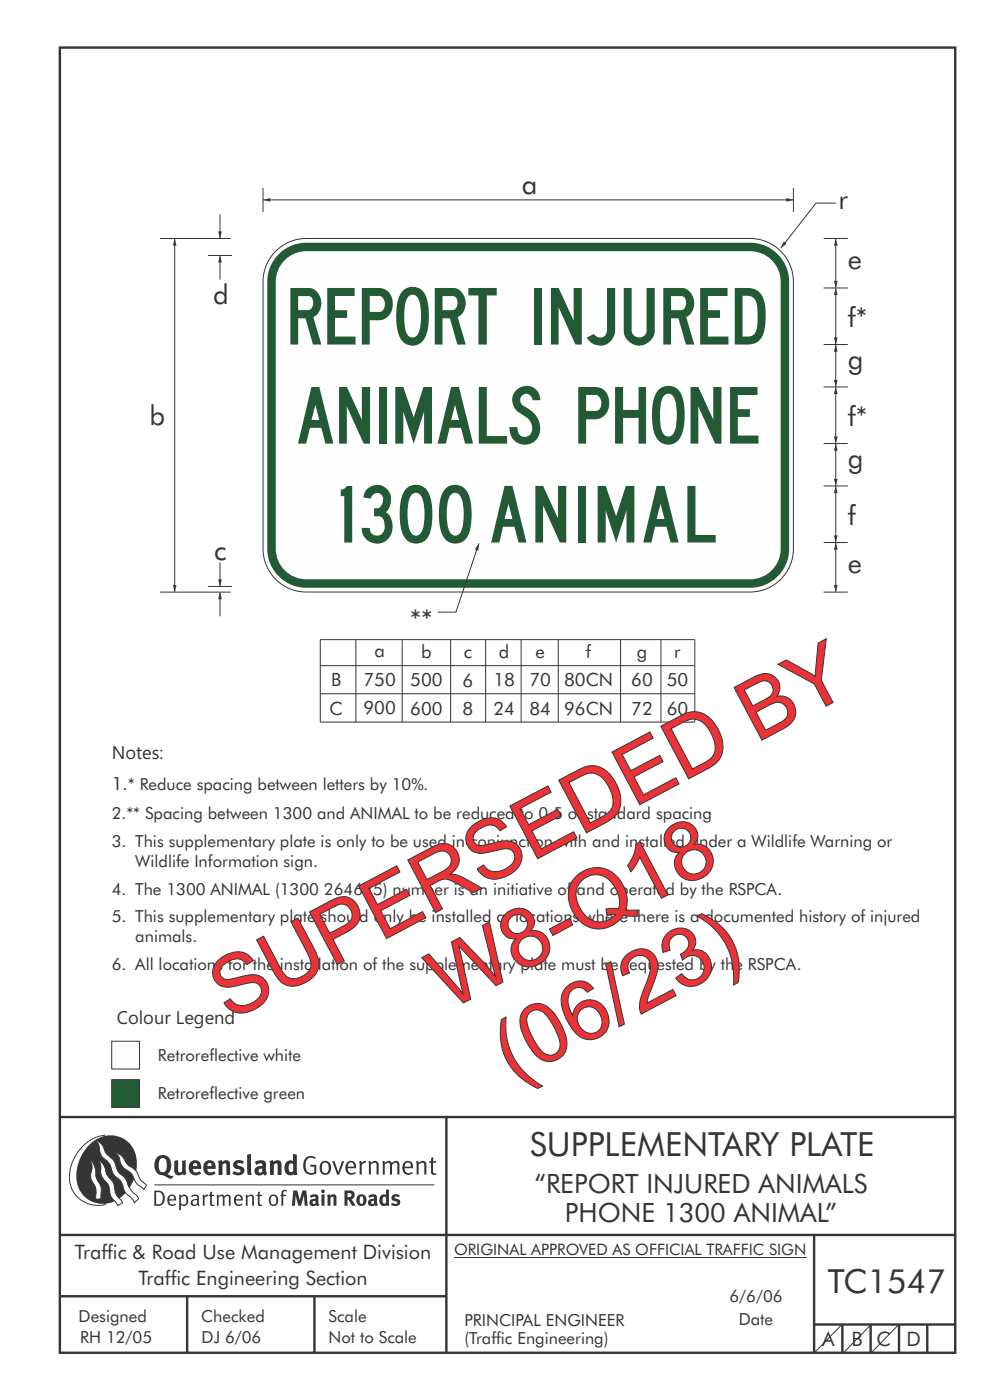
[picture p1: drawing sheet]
<svg xmlns="http://www.w3.org/2000/svg" width="210mm" height="297mm" viewBox="0 0 210 297" stroke-linecap="round" stroke-linejoin="round" font-family="sans-serif">
<g fill="none" stroke="#373435" stroke-width=".51">
<path d="M12.7 10.1h189.9v276.9h-189.9zM12.7 237h190M94.7 236.9v50.1M12.7 262h190M12.7 275h82M39.7 275v12M66.7 275v12M172.7 262v25M172.7 281h30M178.7 281v6M184.7 281v6M190.7 281v6"/>
<path d="M196.7 281v6"/>
</g>
<path d="M96.3 266.7h74.7" fill="none" stroke="#373435" stroke-width=".21"/>
<g fill="#373435">
<path d="M64.9 245.6a1.61 1.61 0 0 1 2.1 0l-.2 .3a1.17 1.17 0 0 0-1.4-.2 1.17 1.17 0 0 0-.6 1.3 1.42 1.42 0 0 0 1.2 1.8l.7-.1v-1.2h-.8l-.1-.4h1.3v1.8a1.82 1.82 0 0 1-2.2 0 1.82 1.82 0 0 1-.6-2.1l.2-.7z" fill-rule="evenodd"/>
<path d="M68.2 246.5a1.77 1.77 0 0 0 .4 2.7 1.39 1.39 0 0 0 1.4-.5 1.39 1.39 0 0 0 .2-1.5 1.19 1.19 0 0 0-2-.7zM68.5 246.8a.83 .83 0 0 1 1 .1 .83 .83 0 0 1 .2 .9 .75 .75 0 0 1-.6 1.1 .75 .75 0 0 1-.8-.9v-.9z" fill-rule="evenodd"/>
<path d="M70.5 246.3h.4l.8 2.4 .8-2.4h.5l-1.1 2.9h-.4z" fill-rule="evenodd"/>
<path d="M73.6 246.7a1.74 1.74 0 0 0 .5 2.5l.9-.1 .5-.2-.2-.3a.89 .89 0 0 1-1.1 .2 .89 .89 0 0 1-.4-1h1.7a1.15 1.15 0 0 0-.4-1.4 1.15 1.15 0 0 0-1.5 .3zM74 246.8a.67 .67 0 0 1 .8-.1 .67 .67 0 0 1 .3 .8h-1.3z" fill-rule="evenodd"/>
<path d="M76.2 246.4l.4-.1 .1 .4 .5-.4h.5l-.2 .5a.61 .61 0 0 0-.8 .6v1.8h-.4z" fill-rule="evenodd"/>
<path d="M78.1 246.4l.5-.1 .1 .4a.89 .89 0 0 1 .9-.4 .89 .89 0 0 1 .7 .7v2.2h-.4v-2.2l-.1-.2-.3-.1-.8 .3v2.2h-.4z" fill-rule="evenodd"/>
<path d="M81.1 246.4l.4-.1 .1 .4a.83 .83 0 0 1 .8-.4 .83 .83 0 0 1 .7 .4 .86 .86 0 0 1 .9-.4 .86 .86 0 0 1 .7 .7v2.2h-.4l-.1-2.4a.5 .5 0 0 0-.8 .1l-.2 .2v2.1h-.5v-2.3l-.4-.2-.7 .3v2.2h-.4z" fill-rule="evenodd"/>
<path d="M85.7 246.7a1.74 1.74 0 0 0 .5 2.5l.9-.1 .5-.2-.2-.3a.89 .89 0 0 1-1.1 .2 .89 .89 0 0 1-.4-1h1.7a1.15 1.15 0 0 0-.5-1.4 1.15 1.15 0 0 0-1.4 .3zM86 246.8a.67 .67 0 0 1 .9-.1 .67 .67 0 0 1 .3 .8h-1.3z" fill-rule="evenodd"/>
<path d="M88.3 246.4l.4-.1 .1 .4a.89 .89 0 0 1 .9-.4 .89 .89 0 0 1 .7 .7v2.2h-.4v-2.2l-.1-.2-.3-.1-.8 .3v2.2h-.4z" fill-rule="evenodd"/>
<path d="M91.5 245.6l.4-.1v.8h.7l-.2 .4h-.5v2.1l.1 .1h.5l.1 .3a.71 .71 0 0 1-1.2-.6v-1.9h-.3v-.4h.3z" fill-rule="evenodd"/>
<path d="M37 246.3l.8-.2v2a.46 .46 0 0 0 .2 .6 .46 .46 0 0 0 .6-.2v-2.2l.8-.2v2.4l.2 .5-.6 .3-.2-.3a1.03 1.03 0 0 1-1.2 .3 1.03 1.03 0 0 1-.6-1.1z" fill-rule="evenodd"/>
<path d="M40.4 246.5a1.64 1.64 0 0 0 0 2.3 1.64 1.64 0 0 0 2.3 .1l-.4-.4a.78 .78 0 0 1-.9 .2 .78 .78 0 0 1-.5-.7h1.8a1.37 1.37 0 0 0-.6-1.7 1.37 1.37 0 0 0-1.7 .2zM41 246.9a.48 .48 0 0 1 .7-.1 .48 .48 0 0 1 .2 .6h-1z" fill-rule="evenodd"/>
<path d="M43.5 246.5a1.65 1.65 0 0 0-.2 2 1.65 1.65 0 0 0 1.9 .7l.5-.3-.3-.4a.78 .78 0 0 1-.9 .3 .78 .78 0 0 1-.5-.8h1.8a1.37 1.37 0 0 0-.6-1.7 1.37 1.37 0 0 0-1.7 .2zM44.1 246.9a.48 .48 0 0 1 .6-.1 .48 .48 0 0 1 .2 .6h-.9z" fill-rule="evenodd"/>
<path d="M46.3 246.3l.7-.2 .1 .4a.95 .95 0 0 1 1-.3 .95 .95 0 0 1 .7 .8v2.3h-.8v-2.3l-.3-.2-.5 .3v2.2h-.8z" fill-rule="evenodd"/>
<path d="M49.7 246.5a1.73 1.73 0 0 1 2-.1l-.2 .5-.6-.2a.42 .42 0 0 0-.6 .3l.2 .2a1.23 1.23 0 0 1 1.4 1.1 1.47 1.47 0 0 1-2.3 .9l-.3-.2 .3-.6 .7 .3a.47 .47 0 0 0 .7-.3 .87 .87 0 0 0-1-.5l-.4-.2-.1-.4z" fill-rule="evenodd"/>
<path d="M54.1 246.5l.3 .6 .3-.2a.62 .62 0 0 1 .9 .1v.4a1.21 1.21 0 0 0-1.3 .3 1.21 1.21 0 0 0-.2 1.3 1.19 1.19 0 0 0 1.7 0l.5 .4 .4-.5-.3-.3v-1.4a.96 .96 0 0 0-1.3-1.1zM55 248l.6-.1v.7a.43 .43 0 0 1-.6 .1 .43 .43 0 0 1 0-.7z" fill-rule="evenodd"/>
<path d="M57.2 246.3l.7-.2 .1 .4a.95 .95 0 0 1 1-.3 .95 .95 0 0 1 .7 .8v2.3h-.8v-2.3l-.3-.2-.5 .3v2.2h-.8z" fill-rule="evenodd"/>
<path d="M62.2 244.8v1.5a1.29 1.29 0 0 0-1.4 .2 1.29 1.29 0 0 0-.5 1.3 1.24 1.24 0 0 0 .5 1.3 1.24 1.24 0 0 0 1.5 0l.1 .2h.7l-.1-4.4zM61.5 246.9l.4-.1 .3 .2v1.5l-.3 .1a.48 .48 0 0 1-.6-.4 1.52 1.52 0 0 1 .2-1.3z" fill-rule="evenodd"/>
<path d="M52.4 245l.8-.2 .2 4.5h-.8l-.1-.2z" fill-rule="evenodd"/>
</g>
<path d="M22.4 240.8a9 9 0 0 0-7.4 10.9 6.2 6.2 0 0 0 7.5 3.8M32.7 251.4h59.4" fill="none" stroke="#373435" stroke-width=".21"/>
<path d="M19.1 242.7a5.7 5.7 0 0 1 6.5-1.4 5.7 5.7 0 0 1 3.4 5.7 8.6 8.6 0 0 1-6.2 8.3 5.7 5.7 0 0 1-6.5-7 9.9 9.9 0 0 1 2.8-5.6z" fill-rule="evenodd" fill="#373435"/>
<path d="M24.4 244.5a3.1 3.1 0 0 1 2.3 2.2l.8 .7a3.2 3.2 0 0 1 2 2.4l.4 .6 1.2 1.1-.6 .9-.2-.3a3.5 3.5 0 0 1-1.9-2.1 3.8 3.8 0 0 0-2.1-2.2 3.5 3.5 0 0 1-1-2.2zM20.4 241.9a3.4 3.4 0 0 1 1.9 2.4l.7 .9a3.3 3.3 0 0 1 1.7 2.6 4.4 4.4 0 0 0 1.7 2l.3 .3a6.1 6.1 0 0 0 2.5 3.7l.2 .5-.9 .9a6.1 6.1 0 0 0-1.9-2.3l-.4-.7a3.6 3.6 0 0 0-1.9-2.8l-.6-1a3.6 3.6 0 0 0-1.9-2.8 3.7 3.7 0 0 1-.8-2.4zM21 246.1a3.4 3.4 0 0 1 1.5 2.7l.6 1a3.8 3.8 0 0 1 1.4 3.1l.3 .7 1.2 1.6-1 .5-.5-.7a3.2 3.2 0 0 1-1.3-2.8 4.3 4.3 0 0 0-1.4-2.2 4.7 4.7 0 0 1-.5-3zM19.2 246.1a5.1 5.1 0 0 1 1.2 3.7l.3 .7a3.1 3.1 0 0 1 .7 2.9l.1 .9-1.1 .2-.1-.8a3.5 3.5 0 0 0-.9-3.3 3.6 3.6 0 0 1 .1-2.5z" fill-rule="evenodd" fill="#fefefe" stroke="#373435" stroke-width=".21"/>
<g fill="#373435">
<path d="M33.4 245.5a2.51 2.51 0 0 0 .4 3.7l.8 .1a2.78 2.78 0 0 0 2 .7l.2-.6h-.6l-.7-.3a2.56 2.56 0 0 0 0-3.8 1.83 1.83 0 0 0-2.1 .2zM34 245.8a.87 .87 0 0 1 1 .1 .87 .87 0 0 1 .4 .9v.4a1.17 1.17 0 0 1-.9 1.5l-.3-.1a2.38 2.38 0 0 1-.2-2.8z" fill-rule="evenodd"/>
<path d="M33.1 252.9v2.6a1.12 1.12 0 0 0 1.2-.3 1.12 1.12 0 0 0 .2-1.2l-.1-.5-.3-.5zM32.7 252.6h1.1a1.67 1.67 0 0 1 1.2 1.6 1.67 1.67 0 0 1-1.3 1.6h-1zM36.1 253.9l-.2 .5h1.1a.55 .55 0 0 0-.3-.6 .55 .55 0 0 0-.6 .1zM35.8 253.7a.95 .95 0 0 1 1.2-.1 .95 .95 0 0 1 .4 1.1h-1.5a.72 .72 0 0 0 .4 .8 .72 .72 0 0 0 .9-.2l.1 .3a1.15 1.15 0 0 1-1.5 0 1.15 1.15 0 0 1-.2-1.5zM38.4 254.1v1.1a.7 .7 0 0 0 .9 .2 .7 .7 0 0 0 .2-.9 .61 .61 0 0 0-.4-.7 .61 .61 0 0 0-.7 .3zM38 253.5l.3-.1 .1 .4a.95 .95 0 0 1 1.2-.2 .95 .95 0 0 1 .3 1.2 .92 .92 0 0 1-.5 .9 .92 .92 0 0 1-1-.1v1.1l-.4 .1zM40.9 254.8a.5 .5 0 0 0 .2 .8 .5 .5 0 0 0 .7-.4v-.6zM40.5 253.7a1 1 0 0 1 1.7 .3v1.4l.2 .2-.2 .3-.3-.4a.78 .78 0 0 1-1.4 0 .78 .78 0 0 1 .8-1.1h.5a.58 .58 0 0 0-.3-.7 .58 .58 0 0 0-.7 .2zM43 253.5l.3-.1 .1 .4 .3-.3 .5-.1-.2 .4a.52 .52 0 0 0-.6 .5v1.5h-.4zM44.6 252.9l.4-.1-.1 .7h.6l-.1 .2h-.5v1.5a.35 .35 0 0 0 .6 .3v.3a.57 .57 0 0 1-.6 .1 .57 .57 0 0 1-.3-.6v-1.6h-.3v-.2h.3zM45.9 253.5l.4-.1 .1 .4 .2-.2a.64 .64 0 0 1 1 .2 .7 .7 0 0 1 .8-.4 .7 .7 0 0 1 .5 .6v1.8h-.4v-1.7l-.2-.4-.7 .4v1.7h-.3v-1.7a.38 .38 0 0 0-.3-.4 .38 .38 0 0 0-.5 .2l-.1 .2v1.7h-.4zM50.2 253.9l-.2 .5h1.1a.55 .55 0 0 0-.2-.6 .55 .55 0 0 0-.7 .1zM49.9 253.7a.95 .95 0 0 1 1.2-.1 .95 .95 0 0 1 .4 1.1h-1.5a.72 .72 0 0 0 .4 .8 .72 .72 0 0 0 .9-.2l.1 .3a1.15 1.15 0 0 1-1.5 0 1.15 1.15 0 0 1-.2-1.5zM52.1 253.5l.3-.1 .1 .4a.72 .72 0 0 1 .8-.4 .72 .72 0 0 1 .6 .6v1.8h-.4v-1.6a.45 .45 0 0 0-.3-.5 .45 .45 0 0 0-.5 .2l-.2 .2v1.7h-.3zM54.7 252.9l.4-.1v.7h.6l-.1 .2h-.5v1.5a.35 .35 0 0 0 .5 .3v.3a.57 .57 0 0 1-.6 .1 .57 .57 0 0 1-.3-.6v-1.6h-.3v-.2h.3zM57.6 253.8l-.2 .8a.65 .65 0 0 0 .3 .8 .65 .65 0 0 0 .8-.2l.1-.1a.93 .93 0 0 0-.7-1.4zM57.3 253.7a1.12 1.12 0 0 1 1.4 0 1.12 1.12 0 0 1 .2 1.5 1.01 1.01 0 0 1-1.2 .6 1.01 1.01 0 0 1-.7-1.2zM59.9 252.6l.5-.2 .5 .1-.2 .3-.3-.1-.3 .2v.6h.6l-.1 .2h-.5v2.1h-.4v-2.1h-.2v-.2h.2zM62.2 252.5l-.3 3.3h.7l.1-2.3 .6 2.3h.5l.7-2.3 .1 2.3h.7l-.3-3.3h-.9l-.5 2.2-.5-2.2zM65.7 253.7l.3 .4a.51 .51 0 0 1 .5-.3 .51 .51 0 0 1 .4 .4v.1a.88 .88 0 0 0-1.1 .3 .88 .88 0 0 0 .2 1.2 .9 .9 0 0 0 1.1-.2l.3 .3 .4-.4-.3-.3v-1a.87 .87 0 0 0-.4-.9 .87 .87 0 0 0-1 .2zM66.4 254.8l.5-.1v.6l-.1 .1h-.3l-.2-.2zM68.2 253.4v2.4h.6v-2.5zM68.1 252.7a.4 .4 0 0 0 .8 0 .4 .4 0 0 0-.8 0zM69.4 253.5l.1 2.3h.6v-1.7a.33 .33 0 0 1 .4-.2 .33 .33 0 0 1 .2 .3v1.6h.7v-1.8a.75 .75 0 0 0-.6-.6 .75 .75 0 0 0-.8 .2v-.3zM73.1 252.5v3.3h.6v-1.4l.3 .3 .7 1.1h.7l-.9-1.4a.94 .94 0 0 0 .7-1 .94 .94 0 0 0-.9-.9zM73.7 253.1a.51 .51 0 0 1 .7 .1 .51 .51 0 0 1-.1 .7h-.6zM75.9 253.7a1.19 1.19 0 0 0-.1 1.7 1.19 1.19 0 0 0 1.7 0 1.19 1.19 0 0 0 0-1.6 1.19 1.19 0 0 0-1.6-.1zM76.5 253.9l.2-.1a.99 .99 0 0 1 0 1.6 1.06 1.06 0 0 1-.2-1.5zM78.1 253.7l.3 .4a.51 .51 0 0 1 .5-.3 .51 .51 0 0 1 .4 .4v.1a.88 .88 0 0 0-1.1 .3 .88 .88 0 0 0 .2 1.2 .9 .9 0 0 0 1.1-.2l.3 .3 .4-.4-.2-.3v-1a.87 .87 0 0 0-.5-.9 .87 .87 0 0 0-1 .2zM78.9 254.8l.4-.1v.6l-.1 .1h-.3l-.2-.2zM81.9 252.3v1.2a1.2 1.2 0 0 0-1.4 .6 1.2 1.2 0 0 0 .2 1.4l.5 .3 .8-.1v.1h.6l-.1-3.4zM81.4 253.9l.5 .1-.1 1.2a.46 .46 0 0 1-.5 0 .46 .46 0 0 1-.2-.6zM83.3 253.5a.79 .79 0 0 0-.2 1 .79 .79 0 0 0 1 .4 .33 .33 0 0 1 0 .5 .33 .33 0 0 1-.5-.1l-.5-.2-.2 .5a1.15 1.15 0 0 0 1.2 .3 1.15 1.15 0 0 0 .8-1 1.49 1.49 0 0 0-1.2-.8 .4 .4 0 0 1 .3-.3 .4 .4 0 0 1 .4 .1l.2 .1 .2-.4a1.47 1.47 0 0 0-1.5-.1z" fill-rule="evenodd"/>
</g>
<path d="M23.7 220.9h5.9v5.9h-5.9z" fill-rule="evenodd" fill="#fefefe" stroke="#373435" stroke-width=".21"/>
<path d="M23.7 229h5.9v5.9h-5.9z" fill-rule="evenodd" fill="#225a35" stroke="#373435" stroke-width=".21"/>
<path d="M67.9 135.7h79.5v17.5h-79.5zM75.5 135.7v17.5M85.3 135.7v17.5M95.6 135.7v17.5M103 135.7v17.5M110.5 135.7v17.5M118.4 135.7v17.5M131.6 135.7v17.5M140.2 135.7v17.5M67.9 141.2h79.5M67.9 147.2h79.5" fill="none" stroke="#373435" stroke-width=".21"/>
<path d="M58.5 53.3a9.1 9.1 0 0 1 6.4-2.7h94.2a9.2 9.2 0 0 1 9.2 9.1v56.7a9.2 9.2 0 0 1-9.2 9.2h-94.2a9.2 9.2 0 0 1-9.1-9.2v-56.7a9.1 9.1 0 0 1 2.7-6.4z" fill-rule="evenodd" fill="#fefefe" stroke="#373435" stroke-width=".21"/>
<path d="M59.1 53.9a8.2 8.2 0 0 1 5.8-2.4h94.2a8.3 8.3 0 0 1 8.3 8.2v56.7a8.3 8.3 0 0 1-8.3 8.3h-94.2a8.3 8.3 0 0 1-8.2-8.3v-56.7a8.2 8.2 0 0 1 2.4-5.8z" fill-rule="evenodd" fill="#225a35"/>
<path d="M60.7 54.9a6.4 6.4 0 0 1 4.2-1.6h94.2a6.5 6.5 0 0 1 6.5 6.4v56.7a6.5 6.5 0 0 1-6.5 6.5h-94.2a6.5 6.5 0 0 1-6.4-6.5v-56.7a6.4 6.4 0 0 1 2.2-4.8z" fill-rule="evenodd" fill="#fefefe"/>
<path d="M177.3 115.1v10.5" fill="none" stroke="#373435" stroke-width=".21"/>
<g fill="#373435">
<path d="M177.3 115.1l.4 1.5h-.8z"/>
<path d="M176.9 124.1h.8l-.4 1.5z"/>
</g>
<path d="M177.3 103.1v12" fill="none" stroke="#373435" stroke-width=".21"/>
<g fill="#373435">
<path d="M177.3 103.1l.4 1.5h-.8z"/>
<path d="M176.9 113.6h.8l-.4 1.5z"/>
</g>
<path d="M177.3 43.1h-4.2l-7.5 9.5M174.7 103.1h5.1M174.7 115.1h5.1" fill="none" stroke="#373435" stroke-width=".21"/>
<path d="M166.2 51.2l.7 .5-1.3 .9z" fill="#373435"/>
<path d="M101.6 115.3l-4.9 14.6h-3.8" fill="none" stroke="#373435" stroke-width=".21"/>
<path d="M101.6 115.3l-.1 1.5-.8-.2z" fill="#373435"/>
<path d="M55.8 42.4h112.5" fill="none" stroke="#373435" stroke-width=".21"/>
<g fill="#373435">
<path d="M166.8 42l1.5 .4-1.5 .4z"/>
<path d="M55.8 42.4l1.5-.4v.8z"/>
</g>
<path d="M168.3 39.8v5.2M177.3 94.1v9" fill="none" stroke="#373435" stroke-width=".21"/>
<g fill="#373435">
<path d="M177.3 94.1l.4 1.5h-.8z"/>
<path d="M176.9 101.6h.8l-.4 1.5z"/>
</g>
<path d="M177.3 82.1v12" fill="none" stroke="#373435" stroke-width=".21"/>
<g fill="#373435">
<path d="M177.3 82.1l.4 1.5h-.8z"/>
<path d="M176.9 92.6h.8l-.4 1.5z"/>
</g>
<path d="M177.3 73.1v9M174.7 82.1h5.1M174.7 94.1h5.1" fill="none" stroke="#373435" stroke-width=".21"/>
<g fill="#373435">
<path d="M177.3 73.1l.4 1.5h-.8z"/>
<path d="M176.9 80.6h.8l-.4 1.5z"/>
</g>
<path d="M177.3 61.1v12" fill="none" stroke="#373435" stroke-width=".21"/>
<g fill="#373435">
<path d="M177.3 61.1l.4 1.5h-.8z"/>
<path d="M176.9 71.6h.8l-.4 1.5z"/>
</g>
<path d="M177.3 50.6v10.5M174.7 61.1h5.1M174.7 73.1h5.1" fill="none" stroke="#373435" stroke-width=".21"/>
<g fill="#373435">
<path d="M177.3 50.6l.4 1.5h-.8z"/>
<path d="M176.9 59.6h.8l-.4 1.5z"/>
</g>
<path d="M174.7 50.6h5.1M46.7 125.6v5.1M174.7 125.6h5.1" fill="none" stroke="#373435" stroke-width=".21"/>
<path d="M46.7 125.6l.4 1.5h-.8z" fill="#373435"/>
<path d="M46.7 54.2v5.1" fill="none" stroke="#373435" stroke-width=".21"/>
<path d="M46.7 54.2l.4 1.5h-.8z" fill="#373435"/>
<path d="M46.7 119.3v5.1" fill="none" stroke="#373435" stroke-width=".21"/>
<path d="M46.3 122.9h.8l-.4 1.5z" fill="#373435"/>
<path d="M46.7 45.5v5.1" fill="none" stroke="#373435" stroke-width=".21"/>
<path d="M46.3 49.1h.8l-.4 1.5z" fill="#373435"/>
<path d="M55.8 39.8v5.2M34 50.6h15M37.1 50.6v75M44.1 54.2h5.1M34 125.6h15M44.1 124.4h5.1" fill="none" stroke="#373435" stroke-width=".21"/>
<g fill="#373435">
<path d="M37.1 50.6l.3 1.5h-.7z"/>
<path d="M36.7 124.1h.7l-.3 1.5z"/>
</g>
<path d="M178.5 281l-5.7 5.9M184.7 281l-5.7 5.9M190.6 281l-5.8 5.9" fill="none" stroke="#373435" stroke-width=".21"/>
<g font-size="17.6" fill="#ed3237">
<text x="95.2" y="214.4" transform="rotate(-28 95.2 214.4)">W8-Q18</text>
<text x="48.7" y="216.7" transform="rotate(-28 48.7 216.7)">SUPERSEDED BY</text>
<text x="108.7" y="229.6" transform="rotate(-28 108.7 229.6)">(06/23)</text>
</g>
<g font-size="12" fill="#225a35">
<text x="61.6" y="73.1">REPORT INJURED</text>
<text x="63.2" y="94.1">ANIMALS PHONE</text>
<text x="72.3" y="115.1">1300 ANIMAL</text>
</g>
<g font-size="7.1" fill="#373435">
<text x="112.4" y="245.3">SUPPLEMENTARY PLATE</text>
<text x="175.6" y="274.2">TC1547</text>
</g>
<g font-size="5.8" fill="#373435">
<text x="110.7" y="41.2">a</text>
<text x="177.9" y="44.3">r</text>
<text x="179.9" y="57.1">e</text>
<text x="45.2" y="64.5">d</text>
<text x="179.9" y="69.3">f*</text>
<text x="179.9" y="78.3">g</text>
<text x="31.7" y="90.3">b</text>
<text x="179.9" y="90.3">f*</text>
<text x="179.9" y="99.3">g</text>
<text x="179.9" y="111.3">f</text>
<text x="45.4" y="118.9">c</text>
<text x="179.9" y="121.6">e</text>
<text x="87" y="133.4">**</text>
</g>
<g font-size="5.6" fill="#373435">
<text x="113.4" y="253.1">“REPORT INJURED ANIMALS</text>
<text x="119.8" y="259.3">PHONE 1300 ANIMAL”</text>
</g>
<g font-size="4.2" fill="#373435">
<text x="15.9" y="267">Traffic &amp; Road Use Management Division</text>
<text x="29.4" y="272.6">Traffic Engineering Section</text>
<text x="174.4" y="285.6">A</text>
<text x="180.6" y="285.6">B</text>
<text x="185.9" y="285.6">C</text>
<text x="192.3" y="285.6">D</text>
</g>
<g font-size="3.9" fill="#373435">
<text x="79.4" y="139.5">a</text>
<text x="89.4" y="139.5">b</text>
<text x="98.4" y="139.6">c</text>
<text x="105.8" y="139.5">d</text>
<text x="113.6" y="139.5">e</text>
<text x="124.3" y="139.5">f</text>
<text x="135.1" y="139.5">g</text>
<text x="143" y="139.5">r</text>
<text x="70.2" y="145.6">B</text>
<text x="77.1" y="145.5">750</text>
<text x="87" y="145.6">500</text>
<text x="98.1" y="145.7">6</text>
<text x="104.6" y="145.6">18</text>
<text x="112.3" y="145.6">70</text>
<text x="119.7" y="145.6">80CN</text>
<text x="133.9" y="145.6">60</text>
<text x="141.4" y="145.6">50</text>
<text x="69.9" y="151.6">C</text>
<text x="77.1" y="151.6">900</text>
<text x="87" y="151.6">600</text>
<text x="98.1" y="151.7">8</text>
<text x="104.6" y="151.6">24</text>
<text x="112.3" y="151.6">84</text>
<text x="119.7" y="151.6">96CN</text>
<text x="133.9" y="151.6">72</text>
<text x="141.4" y="151.6">60</text>
<text x="23.7" y="161.1">Notes:</text>
<text x="23.7" y="167.7">1.* Reduce spacing between letters by 10%.</text>
<text x="24.8" y="217.3">Colour Legend</text>
</g>
<g font-size="3.5" fill="#373435">
<text x="23.7" y="173.7">2.** Spacing between 1300 and ANIMAL to be reduced to 0.5 of standard spacing</text>
<text x="23.7" y="179.6">3. This supplementary plate is only to be used in conjunction with and installed under a Wildlife Warning or</text>
<text x="28.7" y="183.9">Wildlife Information sign.</text>
<text x="23.7" y="189.8">4. The 1300 ANIMAL (1300 264625) number is an initiative of and operated by the RSPCA.</text>
<text x="23.7" y="195.7">5. This supplementary plate should only be installed at locations where there is a documented history of injured</text>
<text x="28.7" y="199.9">animals.</text>
<text x="23.7" y="205.8">6. All locations for the installation of the supplementary plate must be requested by the RSPCA.</text>
<text x="33.5" y="225.1">Retroreflective white</text>
<text x="33.5" y="233.2">Retroreflective green</text>
<text x="16.7" y="280.4">Designed</text>
<text x="42.7" y="280.4">Checked</text>
<text x="69.7" y="280.4">Scale</text>
<text x="98.5" y="281.3">PRINCIPAL ENGINEER</text>
<text x="154.7" y="276.2">6/6/06</text>
<text x="156.7" y="281">Date</text>
<text x="17" y="284.8">RH 12/05</text>
<text x="42.8" y="285">DJ 6/06</text>
<text x="69.7" y="285">Not to Scale</text>
<text x="98.5" y="285.1">(Traffic Engineering)</text>
</g>
<text font-size="3.4" fill="#373435" x="96.3" y="266.3">ORIGINAL APPROVED AS OFFICIAL TRAFFIC SIGN</text>
</svg>
